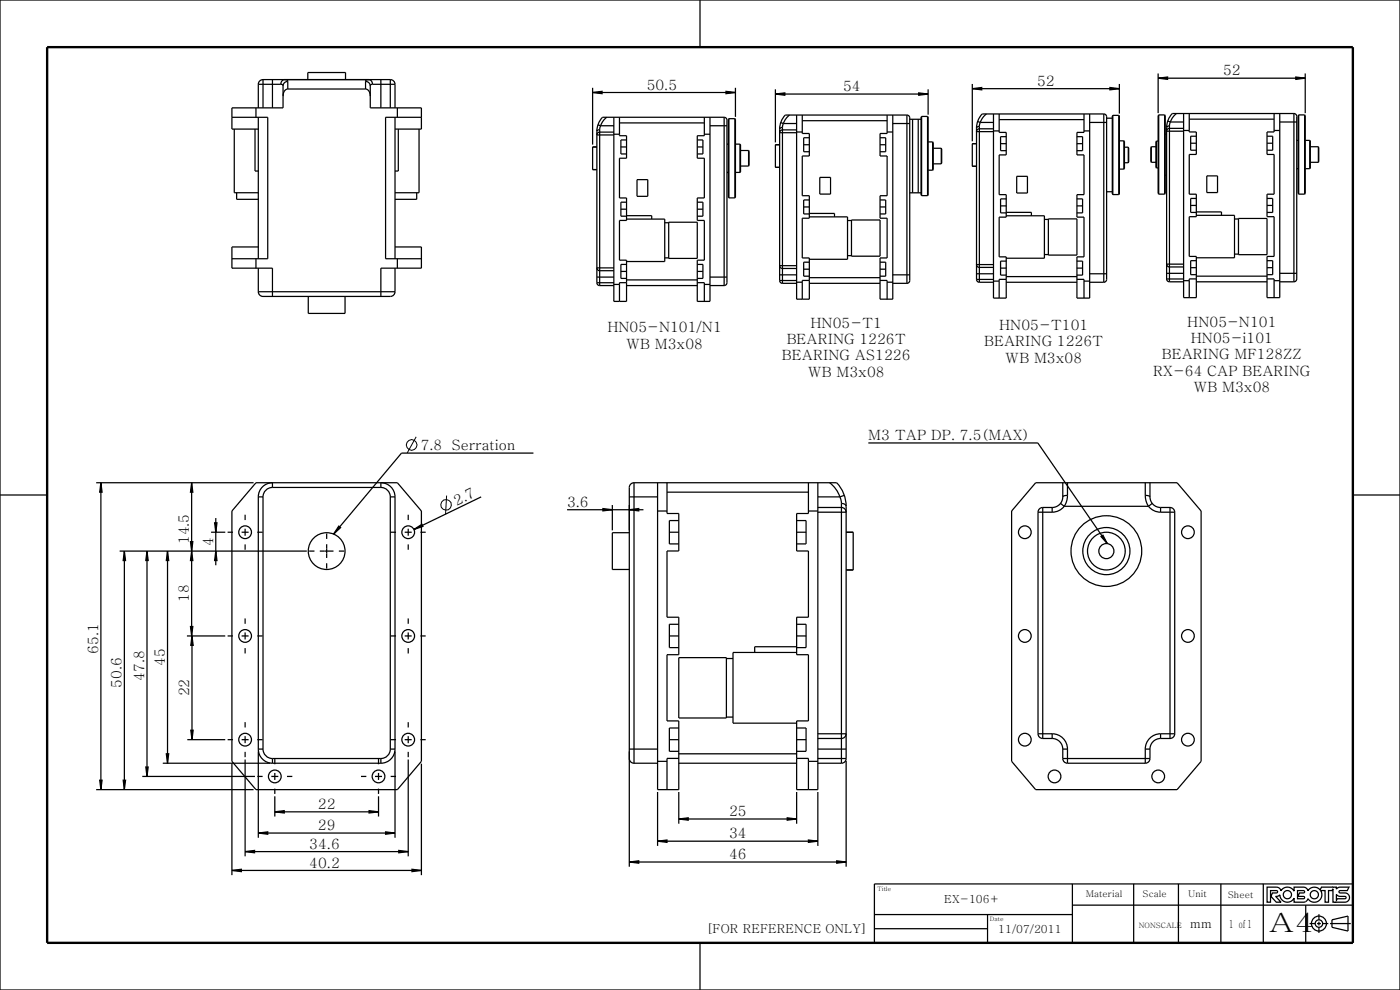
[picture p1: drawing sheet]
<svg xmlns="http://www.w3.org/2000/svg" width="297mm" height="210mm" viewBox="0 0 297 210" stroke-linecap="round" stroke-linejoin="round" font-family="sans-serif">
<g fill="#000">
<path d="M125.7 19.6l2-.2v.5zM154 19.4l2 .2-2 .3zM164.5 20l2-.3v.5zM194.9 19.7l2 .3-2 .2zM206.3 18.8l2-.2v.5zM235.5 18.6l2 .2-2 .3zM245.7 16.6l2-.3v.5zM274.9 16.3l2 .3-2 .2zM21.4 102.4l.3 2h-.5zM26.4 116.9l.2 2h-.5zM31.2 116.9l.2 2h-.5zM35.5 116.9l.3 2h-.5z"/>
<path d="M40.4 114.9h.5l-.2 2zM40.7 102.4l.2 2h-.5zM40.7 116.9l.2 2h-.5zM45.8 116.9l.2 2h-.5zM45.5 110.9h.5l-.2 2zM71.9 111.6l.4 .3-1.5 1.4zM87.8 112.3l1.7-1.1 .2 .5zM127.9 107.9l2 .2-2 .3zM133.5 108.1l2-.2v.5zM233.6 113.8l.4-.3 .9 1.8zM40.4 132.9h.5l-.2 2zM40.7 134.9l.3 2h-.5z"/>
<path d="M40.5 154.9h.5l-.3 2zM21.2 165.5h.5l-.3 2zM26.1 165.5h.5l-.2 2zM30.9 162.7h.5l-.2 2zM35.3 159.9h.5l-.3 2zM54.8 176.7l2-.2v.5zM58.3 172.2l2-.2v.5zM78.3 172l2 .2-2 .3zM81.8 176.5l2 .2-2 .3zM139.5 178.4l2-.2v.5zM144 173.7l2-.2v.5zM167 173.5l2 .2-2 .3z"/>
<path d="M171.5 178.2l2 .2-2 .3zM49.2 184.6l2-.2v.5zM52 180.6l2-.2v.5zM84.6 180.4l2 .2-2 .3zM87.4 184.4l2 .2-2 .3zM133.5 182.9l2-.3v.5zM177.5 182.6l2 .3-2 .2z"/>
</g>
<g fill="none" stroke="#000" stroke-width=".26">
<path d="M0 0h297v210h-297zM125.7 19.6l2-.2v.5zM125.7 18.6v12.1M125.7 19.6h30.3M148.5 0v10M154 19.4l2 .2-2 .3zM156 18.6v6.2M164.5 20l2-.3v.5zM164.5 19v11.2M164.5 20h32.4M194.9 19.7l2 .3-2 .2zM196.9 19v5.3"/>
<path d="M206.3 18.8l2-.2v.5zM206.3 17.8v12.2M206.3 18.8h31.2M235.5 18.6l2 .2-2 .3zM237.5 17.8v6.3M245.7 16.6l2-.3v.5zM245.7 15.6v8.4M245.7 16.6h31.2M274.9 16.3l2 .3-2 .2zM276.9 15.6v8.4M113.2 96.1h-28l-14.4 17.2M184.2 94h36l14.7 21.3"/>
<path d="M0 105h10M20.4 102.4h33.4M21.4 102.4l.3 2h-.5zM21.4 102.4v65.1M25.4 116.9h39.7M26.4 116.9l.2 2h-.5zM26.4 116.9v50.6M31.2 116.9l.2 2h-.5zM31.2 116.9v47.8M35.5 116.9l.3 2h-.5zM35.5 116.9v45M40.4 114.9h.5l-.2 2z"/>
<path d="M40.7 102.4l.2 2h-.5zM40.7 116.9l.2 2h-.5zM40.7 102.4v32.5M44.8 112.9h3M45.5 110.9h.5l-.2 2zM45.8 116.9l.2 2h-.5zM45.8 109.9v10M71.9 111.6l.4 .3-1.5 1.4zM87.8 112.3l1.7-1.1 .2 .5zM102.1 105.4l-14.3 6.9M120.3 108.1h16.2M127.9 107.9l2 .2-2 .3z"/>
<path d="M129.9 107.1v5.4M133.5 108.1l2-.2v.5zM133.5 107.1v5.4M233.6 113.8l.4-.3 .9 1.8zM287 105h10M39.7 134.9h8.1M40.4 132.9h.5l-.2 2zM40.7 134.9l.3 2h-.5zM40.7 134.9v22M35.3 159.9h.5l-.3 2zM39.7 156.9h8.1M40.5 154.9h.5l-.3 2z"/>
<path d="M54.8 159.4v18.3M83.8 159.4v18.3M133.5 159.4v24.5M20.4 167.5h33.4M21.2 165.5h.5l-.3 2zM26.1 165.5h.5l-.2 2zM30.2 164.7h23.9M30.9 162.7h.5l-.2 2zM34.5 161.9h22.8M49.2 162v23.6M52 161.1v20.5M54.8 176.7l2-.2v.5z"/>
<path d="M54.8 176.7h29M58.3 172.2l2-.2v.5zM58.3 172.2h22M58.3 168.9v4.3M78.3 172l2 .2-2 .3zM80.3 168.9v4.3M81.8 176.5l2 .2-2 .3zM86.6 161.1v20.5M89.4 162v23.6M139.5 178.4l2-.2v.5zM139.5 178.4h34M139.5 168v11.4"/>
<path d="M144 173.7l2-.2v.5zM144 173.7h25M144 168v6.7M167 173.5l2 .2-2 .3zM169 168v6.7M171.5 178.2l2 .2-2 .3zM173.5 168v11.4M179.5 161.4v22.5M49.2 184.6l2-.2v.5zM49.2 184.6h40.2M52 180.6l2-.2v.5zM52 180.6h34.6"/>
<path d="M84.6 180.4l2 .2-2 .3zM87.4 184.4l2 .2-2 .3zM133.5 182.9l2-.3v.5zM133.5 182.9h46M177.5 182.6l2 .3-2 .2zM185.5 187.5h101.5v12.5h-101.5zM185.5 194h42M185.5 197h24M209.5 194v6M227.5 187.5v12.5M227.5 192h59.5M240.5 187.5v12.5"/>
<path d="M250 187.5v12.5M259 187.5v12.5M268 187.5v12.5M268.8 188.2h2.2l.5 .3 .2 .4a1.6 1.6 0 0 1 2.8 .1v-.8h2.3l.4 .3 .3 .4a1.6 1.6 0 0 1 2.6-.1l.2-.6h3.2v.4l.6-.4h2.1l-.4 .7h-1.5a.25 .25 0 0 0-.2 .3 .25 .25 0 0 0 .2 .2h1a.98 .98 0 0 1 1 1 .98 .98 0 0 1-1 1h-2.5v-2.9l-.2 .4h-.8v2.5h-.7v-2.5h-.9a1.6 1.6 0 0 1-.5 2.2 1.6 1.6 0 0 1-2.2-.5l-.3 .5-.4 .2-2.3 .1v-.9a1.6 1.6 0 0 1-1.8 .8 1.6 1.6 0 0 1-1.2-1.5l-.4 .3h-.5l1.2 1.3h-1l-1.2-1.3 .3-.7h.9a.25 .25 0 0 0 .2-.2 .25 .25 0 0 0-.2-.3h-1.3v2.5h-.7zM275.3 188.9l1.4 .1-.1 .4h-.9l-.4 .7 1.3 .1 .2 .1-.1 .3h-1.4zM277 192v8M277.8 195.9h1.2M279.4 195.9h.8M279.8 193.9v1.2M279.8 195.5v.8M279.8 196.7v1.2M280.6 195.9h1.2"/>
<path d="M282.2 195.9h4.4M282.6 195.1l3.4-.8v3.2l-3.4-.8zM283.5 189.7l.6 .4 1.3 .1 .1 .3-.2 .1h-1.6l-.2 .4zM148.5 200v10"/>
<circle cx="273.1" cy="189.8" r=".87"/>
<circle cx="278.8" cy="189.8" r=".87"/>
<circle cx="279.8" cy="195.9" r="1.59"/>
<circle cx="279.8" cy="195.9" r=".79"/>
</g>
<g fill="none" stroke="#000" stroke-width=".21">
<path d="M88.3 92.7l-1.9 3.4M94.7 105.1l-.2 4"/>
<circle cx="87.3" cy="94.4" r="1.13"/>
<circle cx="94.6" cy="107.1" r="1.13"/>
</g>
<path d="M10 10h277v190h-277z" fill="none" stroke="#000" stroke-width=".5"/>
<!-- layer: 02___PRT_ALL_AXES -->
<g fill="none" stroke="#000" stroke-width=".26" stroke-dasharray="1.1 1.1 3.4 1.1" stroke-linecap="butt">
<path d="M48.3 112.9h1.8M52 109.2v1.8M52 116.6v-1.9M55.7 112.9h-1.9M65.6 116.9h3.2M69.3 113.2v3.2M73 116.9h-3.2M82.9 112.9h1.8M86.6 109.2v1.8M86.6 116.6v-1.9M90.3 112.9h-1.9M48.3 134.9h1.8"/>
<path d="M52 131.2v1.8M52 138.6v-1.9M55.7 134.9h-1.9M69.3 120.6v-3.2M82.9 134.9h1.8M86.6 131.2v1.8M86.6 138.6v-1.9M90.3 134.9h-1.9M48.3 156.9h1.8M52 153.2v1.8M55.7 156.9h-1.9M82.9 156.9h1.8"/>
<path d="M86.6 153.2v1.8M90.3 156.9h-1.9M52 160.6v-1.9M54.6 164.7h1.8M58.3 161v1.8M58.3 168.4v-1.9M62 164.7h-1.9M76.6 164.7h1.8M80.3 161v1.8M80.3 168.4v-1.9M84 164.7h-1.9M86.6 160.6v-1.9"/>
</g>
<g fill="none" stroke="#000" stroke-width=".26">
<path d="M60.4 16.9h17.8M65.3 16.9v-1.5h8v1.5M49.2 24.9v2.5h5.6M89.4 24.9v2.5h-5.6M126.6 31.2h-.9v4.8h.9M131.4 28.5v.3h1.5M132.9 33.6h-1.5v8.4h1.5M154.2 36.6h.3M154.2 30.6h.3M154.6 25.2h1.3M156 36.6h1M156 30.6h1"/>
<path d="M165.4 30.7h-.9v4.8h.9M170.2 28v.3h1.5M171.7 33.1h-1.5v8.4h1.5M193 25.3h2.4M193.6 25.3v15.6M194.8 25.3v15.6M195.5 24.7h1.3M196.9 36.1h1M196.9 30.1h1M207.2 30.5h-.9v4.8h.9M212 27.8v.3h1.5M213.5 32.9h-1.5v8.4h1.5"/>
<path d="M234.8 25.1h1.2M236.1 24.5h1.2M237.5 35.9h.9M237.5 29.9h.9M245.8 24.4h1.3M247.2 37.1h.3M247.2 28.4h.3M252.3 27.7v.3h1.5M253.8 32.8h-1.5v8.4h1.5M275.1 35.8h.3M275.1 29.8h.3M275.5 24.4h1.3"/>
<path d="M276.9 35.8h1M276.9 29.8h1M132.9 46.8h-1.5v8.4h1.5M154.6 42h1.3M170.2 59.9v-.4h1.5v4h-1.5M171.7 46.3h-1.5v8.4h1.5M193 40.9h2.4M195.5 41.5h1.3M212 59.6v-.3h1.5v3.9h-1.5M213.5 46.1h-1.5v8.4h1.5M234.8 40.7h1.2M236.1 41.3h1.2"/>
<path d="M245.8 41.2h1.3M252.3 59.5v-.3h1.5v3.9h-1.5M253.8 46h-1.5v8.4h1.5M275.5 41.2h1.3M131.4 60.3v-.3h1.5v3.9h-1.5M51.3 112.9h1.4M52 112.2v1.4M68.8 116.9h1M69.3 116.4v1M85.9 112.9h1.4M86.6 112.2v1.4M169 116.9h2.5v14h-2.5"/>
<path d="M171.5 108.4v.5h-2.5M179.5 112.9h1.5v8h-1.5M51.3 134.9h1.4M52 134.2v1.4M85.9 134.9h1.4M86.6 134.2v1.4M169 138.9h2.5v14h-2.5M51.3 156.9h1.4M52 156.2v1.4M85.9 156.9h1.4M86.6 156.2v1.4M57.6 164.7h1.4"/>
<path d="M58.3 164v1.4M79.6 164.7h1.4M80.3 164v1.4M171.5 161.5v-.6h-2.5v6.6h2.5"/>
<circle cx="52" cy="112.9" r="1.35"/>
<circle cx="86.6" cy="112.9" r="1.35"/>
<circle cx="217.4" cy="112.9" r="1.35"/>
<circle cx="234.7" cy="116.9" r="4"/>
<circle cx="252" cy="112.9" r="1.35"/>
<circle cx="52" cy="134.9" r="1.35"/>
<circle cx="86.6" cy="134.9" r="1.35"/>
<circle cx="217.4" cy="134.9" r="1.35"/>
<circle cx="252" cy="134.9" r="1.35"/>
<circle cx="52" cy="156.9" r="1.35"/>
<circle cx="86.6" cy="156.9" r="1.35"/>
<circle cx="217.4" cy="156.9" r="1.35"/>
<circle cx="252" cy="156.9" r="1.35"/>
<circle cx="58.3" cy="164.7" r="1.35"/>
<circle cx="80.3" cy="164.7" r="1.35"/>
<circle cx="223.7" cy="164.7" r="1.35"/>
<circle cx="245.7" cy="164.7" r="1.35"/>
</g>
<!-- layer: 7_ALL_FEATURES -->
<g fill="none" stroke="#000" stroke-width=".26">
<path d="M54.8 17.9v5M54.8 17.9h4.8M55.8 16.9a1 1 0 0 0-1 1M55.8 16.9v6M55.8 16.9h27M57.8 16.9v6M59.6 17.9h.3l.1 .3M60 18.2v4.7h-10.8v2h7.6v30h-7.6M61 17.3a.81 .81 0 0 0-1-.4 .81 .81 0 0 0-.4 1M61 18.9a1.28 1.28 0 0 0-1 1.5M61 17.3v1.6M61 18.9h16.5"/>
<path d="M61 17.3a.98 .98 0 0 0-1 .9M77.5 18.9a1.28 1.28 0 0 1 1 1.5M77.5 17.3a.98 .98 0 0 1 1 .9M77.5 17.3a.81 .81 0 0 1 1.1-.4 .81 .81 0 0 1 .4 1M77.5 17.3v1.6M78.5 18.2v4.7h10.9v2h-7.6v30h7.6M79 17.9h-.3l-.2 .3M79 17.9h4.8M80.8 16.9v6M82.8 16.9a1 1 0 0 1 1 1M82.8 16.9v6M83.8 17.9v5"/>
<path d="M49.7 27.4v13.5h5.1M54.1 27.4v8.9h.7M54.3 22.9v2M54.8 24.9v30M83.8 24.9v30M84.3 22.9v2M84.5 27.4v8.9h-.7M88.9 27.4v13.5h-5.1M125.7 36h.9M125.7 31.2h.9M126.6 27.9v32.1M126.8 26.5l.6 .2"/>
<path d="M127.2 27.5l-.5 .2-.1 .2M127.2 27.5v33.1M127.4 26.7h2.8M127.4 26.7l-.2 .8M128.7 24.9l-.9 1-.4 .8M130.2 28h-3a.6 .6 0 0 0-.6 .6h3.6M130.2 24.9v39h1.2v-3.6h-1.2M131.4 26.1h18M131.4 24.9v3.6h-1.2M131.7 31.2h1.2M132.9 29.7h-1.2v3h1.2M132.9 28.8v4.8"/>
<path d="M135.1 38.1h2.3v3.5h-2.3zM147.9 29.7h1.2v3h-1.2M147.9 31.2h1.2M149.4 24.9v3.9h-1.5v4.8h1.5v8.4h-1.5v4.8h1.5v8.4h-1.5v8.7h2.7v-39M149.4 28.5h1.2M150.6 26.7h3.6M153.6 24.9a.6 .6 0 0 1 .6 .6v34.5a.6 .6 0 0 1-.6 .6M153.6 24.9v35.7M153.6 24.9h-25.8l-.9 1.4-.3 1.6M154.5 25.3l.1-.1v16.8l-.1-.1zM155.9 25.2l.1 .1v16.6l-.1 .1zM157 30.6l.1 .1v5.8l-.1 .1z"/>
<path d="M157.1 35.2h1.7M157.1 31.9h1.7M158.8 31.9v3.3M164.5 35.5h.9M164.5 30.7h.9M165.4 27.4v32.1M165.6 26l.6 .2M166 27l-.5 .2-.1 .2M166 27v33.1M166.2 26.2h2.8M166.2 26.2l-.2 .8M167.5 24.4l-.9 1-.4 .8"/>
<path d="M169 27.6h-3a.6 .6 0 0 0-.6 .6h3.6M169 24.4v39.1h1.2v-3.6h-1.2M170.2 25.6h18M170.2 24.4v3.6h-1.2M170.5 30.7h1.2M171.7 29.2h-1.2v3h1.2M171.7 28.3v4.8M173.9 37.6h2.3v3.6h-2.3zM186.7 29.2h1.2v3h-1.2M186.7 30.7h1.2M188.2 28h1.2M188.2 24.4v3.9h-1.5v4.8h1.5v8.4h-1.5v4.8h1.5v8.4h-1.5v8.8h2.7v-39.1"/>
<path d="M189.4 26.2h3.6M192.4 24.4a.6 .6 0 0 1 .6 .6v34.5a.6 .6 0 0 1-.6 .6M192.4 24.4v35.7M192.4 24.4h-25.8l-.9 1.4-.3 1.6M195.4 24.8l.1-.1v16.8l-.1-.1zM196.8 24.7l.1 .1v16.6l-.1 .1zM197.9 30.1l.1 .1v5.8l-.1 .1zM198 34.8h1.7M198 31.5h1.7M199.7 31.5v3.3M206.3 35.3h.9M206.3 30.5h.9"/>
<path d="M207.2 27.2v32.1M207.4 25.8l.6 .2M207.8 26.8l-.5 .2-.1 .2M207.8 26.8v33.1M208 26l-.2 .8M208 26h2.8M209.3 24.2l-1 1-.3 .8M210.8 27.3h-3a.6 .6 0 0 0-.6 .6h3.6M210.8 24.2v39h1.2v-3.6h-1.2M212 25.4h18M212 24.2v3.6h-1.2M212.3 30.5h1.2"/>
<path d="M213.5 29h-1.2v3h1.2M213.5 28.1v4.8M215.7 37.4h2.3v3.5h-2.3zM228.5 29h1.2v3h-1.2M228.5 30.5h1.2M230 24.2v3.9h-1.5v4.8h1.5v8.4h-1.5v4.8h1.5v8.4h-1.5v8.7h2.7v-39M230 27.8h1.2M231.2 26h3.6M234.2 24.2a.6 .6 0 0 1 .6 .6v34.5a.6 .6 0 0 1-.6 .6M234.2 24.2v35.7M234.2 24.2h-25.8l-.9 1.4-.3 1.6M236 24.6l.1-.1v16.8l-.1-.1z"/>
<path d="M237.3 24.5l.2 .1v16.6l-.2 .1zM238.4 29.9l.1 .1v5.8l-.1 .1zM238.5 34.5h.9M238.5 31.2h.9M239.4 31.2v3.3M244.2 31.1v3.3M244.2 34.4h1M244.2 31.1h1M245.3 29.9v5.7M245.3 35.6h.4M245.3 29.9h.4M245.7 24.5l.1-.1v16.8l-.1-.1z"/>
<path d="M247.1 24.4l.1 .1v16.6l-.1 .1zM247.5 27.1v32.1M247.7 25.7l.6 .2M248.1 26.7l-.5 .2-.1 .2M248.1 26.7v33.1M248.3 25.9h2.8M248.3 25.9l-.2 .8M249.6 24.1l-.9 1-.4 .8M251.1 27.2h-3a.6 .6 0 0 0-.6 .6h3.6M251.1 24.1v39h1.2v-3.6h-1.2M252.3 25.3h18M252.3 24.1v3.6h-1.2"/>
<path d="M252.6 30.4h1.2M253.8 28.9h-1.2v3h1.2M253.8 28v4.8M256 37.3h2.3v3.5h-2.3zM268.8 28.9h1.2v3h-1.2M268.8 30.4h1.2M270.3 24.1v3.9h-1.5v4.8h1.5v8.4h-1.5v4.8h1.5v8.4h-1.5v8.7h2.7v-39M270.3 27.7h1.2M271.5 25.9h3.6M274.5 24.1a.6 .6 0 0 1 .6 .6v34.5a.6 .6 0 0 1-.6 .6M274.5 24.1v35.7M274.5 24.1h-25.8l-.9 1.4-.3 1.6"/>
<path d="M275.4 24.5l.1-.1v16.8l-.1-.1zM276.8 24.4l.1 .1v16.6l-.1 .1zM277.9 29.8l.1 .1v5.8l-.1 .1zM278 34.4h1.7M278 31.1h1.7M279.7 31.1v3.3M50.2 40.9v1.4h4.6M54.3 54.9v2M54.8 52.4h-5.6v4.5h8.6v6M54.8 56.9v5M83.8 56.9v5M83.8 52.4h5.6v4.5h-8.6v6"/>
<path d="M84.3 54.9v2M88.4 40.9v1.4h-4.6M126.6 60h3.6M126.6 58.8h3.6M126.6 60a.6 .6 0 0 0 .6 .6M130.2 56.8h-3.6a.6 .6 0 0 0 .6 .6h3M131.7 57.6h1.2M131.7 44.4h1.2M132.9 46.5h8.1v9h-8.1M132.9 59.4h15M132.9 56.1h-1.2v3h1.2M132.9 42.9h-1.2v3h1.2"/>
<path d="M132.9 42v4.8M132.9 55.2v4.8M132.9 45.7h5.4v.8M141 54.7h.9M141 47.2h.9M141.9 47.1h6v7.7h-6zM147.9 60h1.5v3.9M147.9 56.1h1.2v3h-1.2M147.9 57.6h1.2M147.9 42.9h1.2v3h-1.2M147.9 44.4h1.2M150.6 58.8h3.6"/>
<path d="M165.4 58.3h3.6M165.4 59.5h3.6M165.4 59.5a.6 .6 0 0 0 .6 .6M169 56.4h-3.6a.6 .6 0 0 0 .6 .6h3M170.5 57.1h1.2M170.5 43.9h1.2M171.7 46h8.1v9h-8.1M171.7 58.9h15M171.7 55.6h-1.2v3h1.2M171.7 42.4h-1.2v3h1.2M171.7 41.5v4.8M171.7 54.7v4.8"/>
<path d="M171.7 45.3h5.3v.7M179.8 46.8h.8M179.8 54.2h.8M180.6 46.7h6.1v7.6h-6.1zM186.7 55.6h1.2v3h-1.2M186.7 59.5h1.5v4M186.7 57.1h1.2M186.7 42.4h1.2v3h-1.2M186.7 43.9h1.2M188.2 59.9h1.2M189.4 58.3h3.6M207.2 59.3h3.6"/>
<path d="M207.2 58.1h3.6M207.2 59.3a.6 .6 0 0 0 .6 .6M207.8 59.9h3M210.8 56.1h-3.6a.6 .6 0 0 0 .6 .6h3M212.3 56.9h1.2M212.3 43.7h1.2M213.5 45.8h8.1v9h-8.1M213.5 59.9h15M213.5 58.7h15M213.5 55.4h-1.2v3h1.2M213.5 42.2h-1.2v3h1.2M213.5 41.3v4.8"/>
<path d="M213.5 54.5v4.8M213.5 45h5.3v.8M221.6 54h.8M221.6 46.5h.8M222.4 46.4h6.1v7.7h-6.1zM228.5 59.3h1.5v3.9M228.5 55.4h1.2v3h-1.2M228.5 56.9h1.2M228.5 42.2h1.2v3h-1.2M228.5 43.7h1.2M230 59.6h1.2M231.2 58.1h3.6"/>
<path d="M231.2 59.9h3M247.5 59.2h3.6M247.5 58h3.6M247.5 59.2a.6 .6 0 0 0 .6 .6M248.1 59.8h3M251.1 56h-3.6a.6 .6 0 0 0 .6 .6h3M252.6 56.8h1.2M252.6 43.6h1.2M253.8 45.7h8.1v9h-8.1M253.8 59.8h15M253.8 58.6h15M253.8 55.3h-1.2v3h1.2"/>
<path d="M253.8 42.1h-1.2v3h1.2M253.8 41.2v4.8M253.8 54.4v4.8M253.8 45h5.3v.7M261.9 53.9h.8M261.9 46.5h.8M262.7 46.3h6.1v7.7h-6.1zM268.8 59.2h1.5v3.9M268.8 55.3h1.2v3h-1.2M268.8 56.8h1.2M268.8 42.1h1.2v3h-1.2M268.8 43.6h1.2"/>
<path d="M270.3 59.5h1.2M271.5 58h3.6M271.5 59.8h3M54.8 61.9h29M65.4 62.9v3.6h7.8v-3.6M83.8 61.9a1 1 0 0 1-1 1h-27a1 1 0 0 1-1-1M127.2 60.6h3M132.9 60.6h15M149.4 60.3h1.2M150.6 60.6h3M166 60.1h3M171.7 60.1h15"/>
<path d="M189.4 60.1h3M54.3 102.4h30l5.1 6v53.1l-5.1 6h-30l-5.1-6v-53.1zM54.8 105.4h1M54.8 105.4v53.5M55.8 105.4v53.5M57.8 103.4h23M57.8 103.4v-1a3 3 0 0 0-3 3M57.8 103.4a2 2 0 0 0-2 2M80.8 103.4v-1a3 3 0 0 1 3 3M80.8 103.4a2 2 0 0 1 2 2M82.8 105.4v53.5M82.8 105.4h1"/>
<path d="M83.8 105.4v53.5M133.5 105.4h6M133.5 113h-3.6v7.8h3.6M134.5 102.4a1 1 0 0 0-1 1v57.5a1 1 0 0 0 1 1M134.5 102.4h43a7.3 7.3 0 0 1 2 5M134.5 102.4v59.5M139.5 108.4h2M141.5 102.4v6.5h2.5v8h-2.5v14h2.5v8h-2.5v14h2.5v14.6h-4.5v-65.1M141.5 104.4h30M142 112.9h2M144 110.4h-2v5h2M169 108.9v8"/>
<path d="M169 110.4h2v5h-2M169 112.9h2M171.5 102.4v6h2M173.5 102.4v65.1h-2v-6h2M173.5 105.4h4.7M173.5 107.6h5a1 1 0 0 1 1 1h-6M176 102.4l1.3 1.3 .9 1.7M178.2 105.4l.3 1.4M178.5 106.8l.6 .1 .4 .5M178.5 106.8v55.1M179.1 105.1l-.9 .3M179.5 112.9h1.5"/>
<path d="M179.5 107.4v53.5M219.7 102.4h30l5.1 6v53.1l-5.1 6h-30l-5.1-6v-53.1zM220.2 108.6h3M220.2 108.6v47M221.2 107.6a1 1 0 0 0-1 1M221.2 107.6h2M221.2 107.6v49M223.2 107.6v1M225 106.8l.8 .6M225.5 102.4v3M225.5 105.4a2.25 2.25 0 0 1-2.3 2.2M225.8 107.4h17.8"/>
<path d="M225.8 107.4l-1.2 .9-1.4 .3M226.5 102.4v2.7M226.5 105.1l-.3 1.3-.4 1M226.5 105.1h-.6l-.4 .3M243 105.1h.5l.5 .3M243 105.1l.2 1.3 .4 1M243 102.4v2.7M243.6 107.4l1.2 .9 1.4 .3M244 105.4a2.25 2.25 0 0 0 2.2 2.2M244 102.4v3M244.4 106.8l-.8 .6M246.2 108.6h3"/>
<path d="M246.2 107.6h2M246.2 107.6v1M248.2 107.6a1 1 0 0 1 1 1M248.2 107.6v49M249.2 108.6v47M142 134.9h2M144 139.5h10.1v12.8h-10.1zM144 132.4h-2v5h2M154.1 139.7h1.4M169 132.4h2v5h-2M169 137.2h-8.9v1.2M169 134.9h2"/>
<path d="M169 130.9v8M169 138.4h-13.5v15h13.5M179.5 120.9h1.5M54.8 158.9h1M54.8 158.9a3 3 0 0 0 3 3M55.8 158.9a2 2 0 0 0 2 2M82.8 158.9a2 2 0 0 1-2 2M82.8 158.9h1M83.8 158.9a3 3 0 0 1-3 3M133.5 158.9h6M142 156.9h2M144 159.9h25"/>
<path d="M144 154.4h-2v5h2M154.1 152.1h1.4M169 154.4h2v5h-2M169 156.9h2M169 152.9v8M173.5 155.6h6a1 1 0 0 1-1 1h-5M173.5 158.9h6M220.2 155.6a1 1 0 0 0 1 1M220.2 155.6h3M221.2 156.6h2M223.2 155.6a3.3 3.3 0 0 1 3.3 3.3M223.2 156.6a2.25 2.25 0 0 1 2.3 2.3"/>
<path d="M223.2 155.6v1M225.5 158.9h1M225.5 158.9v2M226.5 158.9v3M243 158.9h1M243 158.9v3M244 158.9v2M246.2 155.6a3.3 3.3 0 0 0-3.2 3.3M246.2 156.6a2.25 2.25 0 0 0-2.2 2.3M246.2 155.6v1M246.2 155.6h3M246.2 156.6h2"/>
<path d="M249.2 155.6a1 1 0 0 1-1 1M57.8 161.9h23M57.8 160.9h23M57.8 160.9v1M80.8 160.9v1M134.5 161.9h5M139.5 161.5h2M144 161.9h25M144 160.9h-2.5v6.6M173.5 160.9h6M173.5 161.9h5M179.5 160.9a1 1 0 0 1-1 1"/>
<path d="M225.5 160.9a1 1 0 0 0 1 1M225.5 160.9h18.5M226.5 161.9h16.5M244 160.9a1 1 0 0 1-1 1"/>
<circle cx="69.3" cy="116.9" r="3.9"/>
<circle cx="234.7" cy="116.9" r="7.5"/>
<circle cx="234.7" cy="116.9" r="5"/>
<circle cx="234.7" cy="116.9" r="1.6"/>
</g>
<text font-size="5.6" x="269.1" y="197.6">A4</text>
<g font-size="3">
<text x="259.5" y="16">52</text>
<text x="137.2" y="19">50.5</text>
<text x="178.9" y="19.4">54</text>
<text x="220" y="18.2">52</text>
<text x="128.8" y="70.5">HN05-N101/N1</text>
<text x="171.9" y="69.5">HN05-T1</text>
<text x="212" y="70">HN05-T101</text>
<text x="251.9" y="69.3">HN05-N101</text>
<text x="132.8" y="74">WB M3x08</text>
<text x="165.9" y="76.4">BEARING AS1226</text>
<text x="166.9" y="73">BEARING 1226T</text>
<text x="208.8" y="73.5">BEARING 1226T</text>
<text x="213.3" y="76.9">WB M3x08</text>
<text x="246.5" y="76.2">BEARING MF128ZZ</text>
<text x="252.6" y="72.8">HN05-i101</text>
<text x="171.4" y="79.9">WB M3x08</text>
<text x="244.6" y="79.7">RX-64 CAP BEARING</text>
<text x="253.2" y="83.1">WB M3x08</text>
<text x="89.2" y="95.5">7.8 Serration</text>
<text x="184.2" y="93.4">M3 TAP DP. 7.5(MAX)</text>
<text x="96.9" y="107.3" transform="rotate(-26 96.9 107.3)">2.7</text>
<text x="120.3" y="107.5">3.6</text>
<text x="40.1" y="115.4" transform="rotate(-90 40.1 115.4)">14.5</text>
<text x="45.2" y="115.8" transform="rotate(-90 45.2 115.8)">4</text>
<text x="40.1" y="127.7" transform="rotate(-90 40.1 127.7)">18</text>
<text x="20.8" y="138.6" transform="rotate(-90 20.8 138.6)">65.1</text>
<text x="35" y="141.2" transform="rotate(-90 35 141.2)">45</text>
<text x="25.8" y="145.9" transform="rotate(-90 25.8 145.9)">50.6</text>
<text x="30.6" y="144.5" transform="rotate(-90 30.6 144.5)">47.8</text>
<text x="40.2" y="147.7" transform="rotate(-90 40.2 147.7)">22</text>
<text x="67.5" y="171.6">22</text>
<text x="154.7" y="173.2">25</text>
<text x="67.5" y="176.1">29</text>
<text x="154.7" y="177.9">34</text>
<text x="65.6" y="180.1">34.6</text>
<text x="65.6" y="184.1">40.2</text>
<text x="154.7" y="182.3">46</text>
</g>
<g font-size="2.6">
<text x="149.9" y="197.8">[FOR REFERENCE ONLY]</text>
<text x="252.5" y="196.8">mm</text>
</g>
<g font-size="2.3">
<text x="200.3" y="191.7">EX-106+</text>
<text x="211.8" y="197.9">11/07/2011</text>
<text x="260.8" y="196.9">1 of 1</text>
</g>
<g font-size="2">
<text x="230.3" y="190.3">Material</text>
<text x="242.4" y="190.3">Scale</text>
<text x="252.1" y="190.3">Unit</text>
<text x="260.5" y="190.4">Sheet</text>
</g>
<text font-size="1.6" x="241.6" y="196.8">NONSCALE</text>
<g font-size="1.3">
<text x="186.1" y="189">Title</text>
<text x="210" y="195.5">Date</text>
</g>
</svg>
